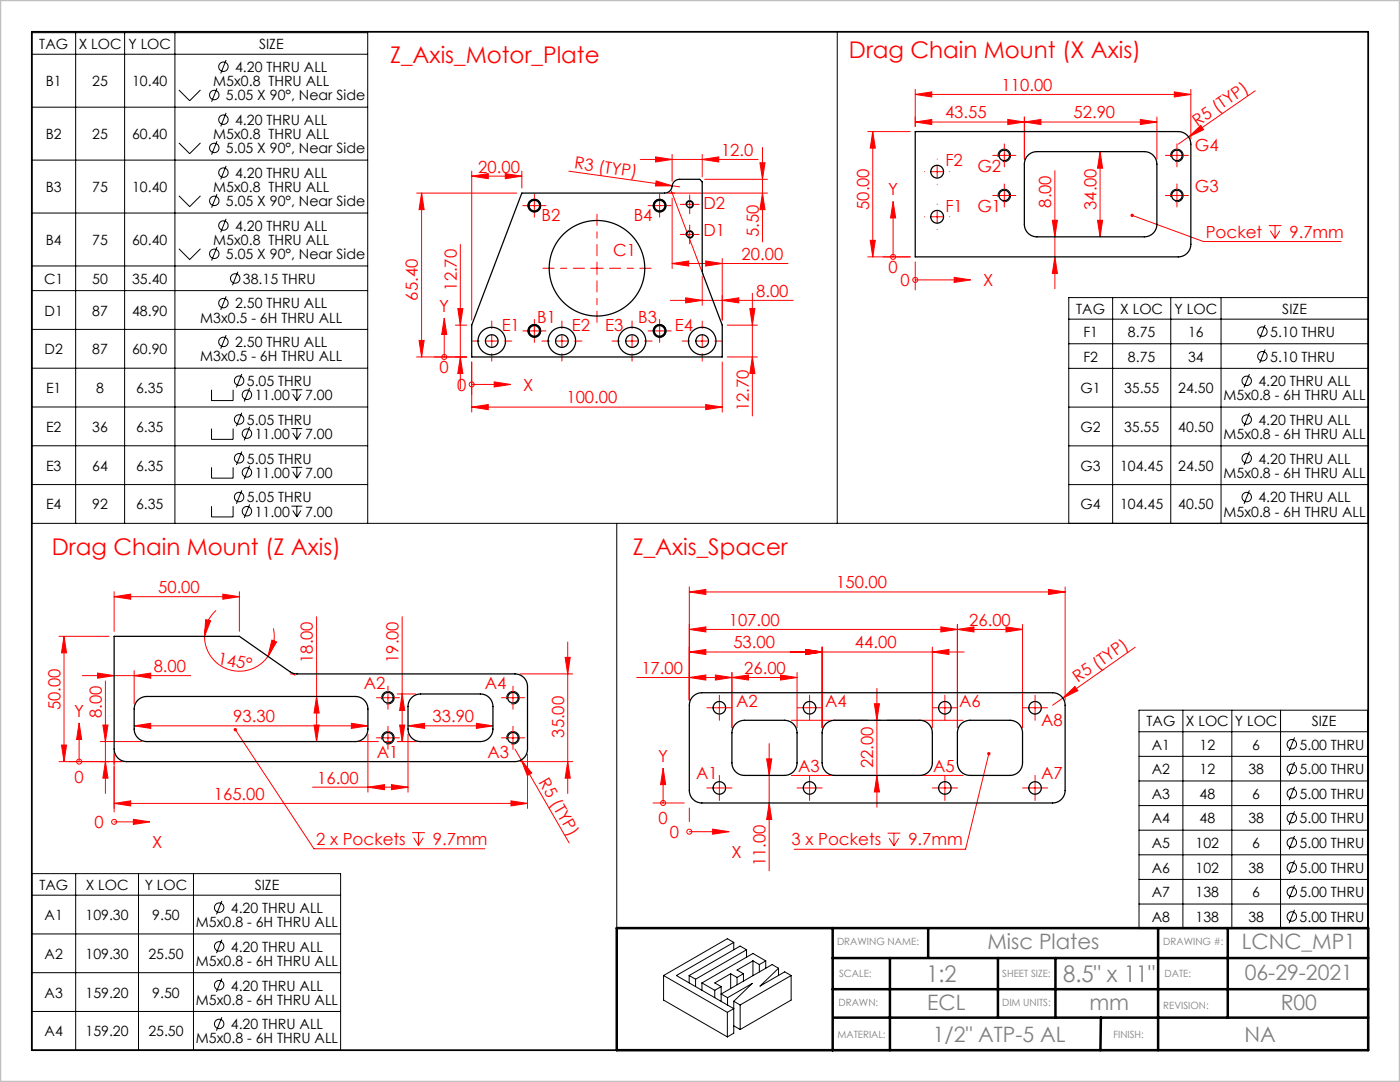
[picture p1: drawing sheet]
<svg xmlns="http://www.w3.org/2000/svg" width="279mm" height="216mm" viewBox="0 0 279 216" stroke-linecap="round" stroke-linejoin="round" font-family="sans-serif">
<g fill="none" stroke="#f00" stroke-width=".2">
<path d="M182.7 18.8l3.3-.5v1.1zM182.7 17.8v7.5M182.7 18.8h55M234.4 18.3l3.3 .5-3.3 .6zM237.7 17.8v10M250.5 18.1l-15.3 10.7M83.1 38.5h20M84.1 38.5v32.7M84.1 38.5l.5 3.3h-1zM94.1 35.1l3.3-.5v1.1zM94.1 34.1v29.8M94.1 35.1h10"/>
<path d="M100.8 34.6l3.3 .5-3.3 .6zM104.1 34.1v3.4M106.6 39.8v2.5M113.5 34.2l20.6 2.9M127.8 31.8h23.5M130.8 31.3l3.3 .5-3.3 .5zM130.9 36.1l3.2 1h-3.3zM131.6 39.8v2.5M133.1 38.5h20.1M134 38.1l6.1 16M134.1 30.8v5.4M134.1 39.5v14.1"/>
<path d="M134.1 37.1l1.5 .2M137.6 39.5v2.5M140.1 31.8l3.3-.5v1zM140.1 30.8v4.5M140.6 35.8h12.6M151.7 32.5h1l-.5 3.3zM152.2 38.5l.5 3.3h-1zM152.2 29.4v18.9M173.2 26.3h8.5M174.2 26.3v25M174.2 26.3l.5 3.3h-1zM182.7 24.3l3.3-.5v1.1z"/>
<path d="M182.7 24.3h48.2M185.8 34.3h2.5M187 33v2.5M199.2 39h2.5M199.2 31h2.5M200.4 29.8v2.5M200.4 37.8v2.5M201.1 23.8l3.3 .5-3.3 .6zM204.4 24.3l3.3-.5v1.1zM204.4 23.3v8.5M210.5 34v23.6M219.5 30.3l.5 3.3h-1z"/>
<path d="M219.5 30.3v17M227.6 23.8l3.3 .5-3.3 .6zM230.9 23.3v8.5M233.6 39h2.5M233.6 31h2.5M234.9 29.8v2.5M234.9 37.8v2.5M237.2 27.3l2.4-2.3 .6 .9zM91.9 48.8v28.8M105.4 41h2.5M117.9 53.5h2.5M119.1 52.3v2.5"/>
<path d="M130.4 41h2.5M133.8 59.9h24.5M134.1 52.6l3.3-.5v1zM134.1 52.6h23.1M136.4 40.8h2.5M136.4 46.8h2.5M136.8 59.4l3.3 .5-3.3 .5zM137.6 45.5v2.5M140.1 55.1v5.8M140.8 52.1l3.3 .5-3.3 .5zM144.1 51.6v12.3M144.1 59.9l3.3-.5v1z"/>
<path d="M150.2 58.5v24.5M173.2 51.3h8.5M173.7 48h1l-.5 3.3zM178.2 40.2l.5 3.3h-1zM178.2 43.5v7.8M182.7 52.3v5.6M182.7 55.9h7.7M185.8 43.3h2.5M187 42v2.5M190.4 55.3l3.3 .6-3.3 .5zM210 44h1l-.5 3.3zM210.5 51.3l.5 3.3h-1z"/>
<path d="M219 44h1l-.5 3.3zM225.9 43l14.3 5.2h27.5M253.2 45h2.5M253.5 46l1 1.6M254.5 45v2.6M255.4 46l-.9 1.6M83.1 71.2h10M83.6 67.9h1l-.5 3.3zM88.7 66.7v4.5M88.7 63.4l.5 3.3h-1.1zM90.9 64.9h2.2M91.4 61.6h1l-.5 3.3z"/>
<path d="M91.9 71.2l.5 3.3h-1zM94.1 72.2v10M94.1 76.7h4.5M96.9 68.1h2.5M98.1 66.8v2.5M98.6 76.2l3.3 .5-3.3 .5zM105.4 66h2.5M106.6 64.8v2.5M110.9 68.1h2.5M112.1 66.8v2.5M124.9 68.1h2.5M126.1 66.8v2.5"/>
<path d="M130.4 66h2.5M131.6 64.8v2.5M138.9 68.1h2.5M140.1 66.8v2.5M144.1 72.2v10M145.1 71.2h6.1M145.1 64.9h6.1M149.6 61.6h1.1l-.5 3.3zM150.2 71.2l.5 3.3h-1.1zM94.1 81.2l3.3-.5v1zM94.1 81.2h50M140.8 80.7l3.3 .5-3.3 .5z"/>
<path d="M22.8 119.1l3.3-.5v1zM22.8 118.1v7.9M22.8 119.1h25M44.5 118.6l3.3 .5-3.3 .5zM47.8 118.1v7.9M137.6 118.1l3.3-.5v1zM137.6 117.1v22.6M137.6 118.1h75M209.3 117.6l3.3 .5-3.3 .5zM212.6 117.1v22.6M11.8 127h10M12.8 127v25"/>
<path d="M12.8 127l.5 3.3h-1zM16.4 134.8h21.7M19.5 134.3l3.3 .5-3.3 .5zM21 135.9v22.4M26.8 134.8l3.3-.5v1zM26.8 133.8v6.7M40.8 127a7 7 0 0 0 4.9 6.6 7 7 0 0 0 7.8-2.6M41 123.6l1 .3-1.2 3.1zM43.1 121.8a7 7 0 0 0-2.3 5.2M54.3 127.7l.9 .4-1.7 2.9zM54.6 125.4a7 7 0 0 1-1.1 5.6M58 134.5h.8"/>
<path d="M58.3 134.3l.6 .5M63.2 123v25M63.2 139l.5 3.3h-1zM76.2 139.2h2.5M77.4 138v2.5M79.3 138.5h3.6M80.3 138.5l.5 3.3h-1zM80.3 123v25M101.1 139.2h2.5M102.4 138v2.5M103.8 134.5h10.5M112.8 131.2h1l-.5 3.3z"/>
<path d="M113.3 128.1v30.2M127.1 135.2h32M137.6 130.1l3.3-.5v1zM137.6 125.6l3.3-.5v1zM137.6 130.1h54.8M137.6 125.6h66.5M137.6 135.2l3.3-.5v1zM142.8 134.7l3.3 .5-3.3 .5zM143.6 140v2.5M146.1 135.2l3.3-.5v1zM146.1 134.2v11M155.8 134.7l3.3 .5-3.3 .5z"/>
<path d="M159.1 134.2v11M160.8 129.6l3.3 .5-3.3 .5zM161.6 140v2.5M164.1 129.1v16.1M175 137.4v23.7M186.1 130.1l3.3-.5v1zM186.1 129.1v16.1M187.8 125.1l3.3 .5-3.3 .5zM188.6 140v2.5M191.1 125.6l3.3-.5v1zM191.1 124.6v20.6M200.8 125.1l3.3 .5-3.3 .5z"/>
<path d="M204.1 124.6v20.6M206.6 140v2.5M212.1 139.3l2.4-2.3 .6 .8zM212.1 139.3l-2 1.4M226.6 129.1l-14.5 10.2M11.8 152h13M12.3 148.7h1l-.5 3.3zM15.8 147.6v4.4M15.8 144.2l.5 3.4h-1zM20 148h8.3M20.5 144.7h1l-.5 3.3zM21 152l.5 3.3h-1z"/>
<path d="M22.8 150v12M26.8 144.8l3.3-.5v1zM26.8 144.8h46.6M47 145.6l15.6 23.8h34.2M62.4 157.1h19M62.7 144.7h1l-.5 3.3zM70.1 144.3l3.3 .5-3.3 .5zM73.4 157.1l3.3-.5v1zM73.4 146.5v11.6M76.2 147.2h2.5M77.4 146v2.5M78.1 156.6l3.3 .5-3.3 .5z"/>
<path d="M79.3 148h3.6M79.8 144.7h1l-.5 3.3zM81.4 144.8l3.3-.5v1zM81.4 144.8h17M81.4 146.5v11.6M95.1 144.3l3.3 .5-3.3 .5zM101.1 147.2h2.5M102 159.8l3.3 .5-3.3 .5zM102.4 146v2.5M102.8 149.5l10.8 18.7M103.8 152h10.5M104 151.6l2.1 2.6-.9 .6z"/>
<path d="M105.3 150.5v10.8M113.3 152l.5 3.3h-1zM132.3 153.3l.5 3.3h-1zM132.3 156.6v3.6M142.3 157.2h2.5M142.3 141.2h2.5M143.6 156v2.5M153 151.4h1l-.5 3.3zM153.5 148.4v25.4M160.3 157.2h2.5M160.3 141.2h2.5M161.6 156v2.5"/>
<path d="M174.5 140.4h1l-.5 3.3zM175 154.7l.5 3.3h-1zM187.3 157.2h2.5M187.3 141.2h2.5M188.6 156v2.5M197.3 150.4l-4.6 19.1h-34.2M205.3 157.2h2.5M205.3 141.2h2.5M206.6 156v2.5M22.8 160.3l3.3-.5v1zM22.8 160.3h82.5M22.8 164h3.8"/>
<path d="M26.6 163.5l3.3 .5-3.3 .5zM82.2 166.1h2.6M82.6 167.2l.9 1.5M83.5 166.1v2.6M84.5 167.2l-1 1.5M130.3 160.2h6.3M137.6 161.2v2.8M137.6 166h4.6M142.2 165.4l3.3 .6-3.3 .5zM153.5 160.2l.5 3.3h-1zM177.1 166.2h2.6M177.5 167.3l.9 1.5"/>
<path d="M178.4 166.2v2.6M179.4 167.3l-1 1.5"/>
<circle cx="178.2" cy="51.3" r=".5"/>
<circle cx="182.7" cy="55.9" r=".5"/>
<circle cx="88.7" cy="71.2" r=".5"/>
<circle cx="94.1" cy="76.7" r=".5"/>
<circle cx="15.8" cy="152" r=".5"/>
<circle cx="22.8" cy="164" r=".5"/>
<circle cx="132.3" cy="160.2" r=".5"/>
<circle cx="137.6" cy="166" r=".5"/>
</g>
<g fill="none" stroke="#000" stroke-width=".2">
<path d="M6.3 10.8h67.1M15.1 6.5v97.9M24.9 6.5v97.9M34.9 6.5v97.9M35.7 18l2.2 2.1 2.1-2.1M43.3 17.6l-1.1 2.7M45.1 12l-1 2.7M167.1 6.3v98.1M6.3 21.4h67.1M6.3 31.9h67.1M35.7 28.5l2.2 2.2 2.1-2.2M35.7 39.1l2.2 2.1 2.1-2.1"/>
<path d="M43.3 28.2l-1.1 2.7M43.3 38.7l-1.1 2.7M45.1 22.5l-1 2.7M45.1 33.1l-1 2.7M199.2 31.3a1.25 1.25 0 0 1 1.1-1.5 1.25 1.25 0 0 1 1.4 1.3 1.25 1.25 0 0 1-1.6 1.1M199.2 39.3a1.25 1.25 0 0 1 1.1-1.5 1.25 1.25 0 0 1 1.4 1.3 1.25 1.25 0 0 1-1.6 1.1M233.7 39.3a1.25 1.25 0 0 1 1.1-1.5 1.25 1.25 0 0 1 1.3 1.3 1.25 1.25 0 0 1-1.5 1.1M233.7 31.3a1.25 1.25 0 0 1 1.1-1.5 1.25 1.25 0 0 1 1.3 1.3 1.25 1.25 0 0 1-1.5 1.1M6.3 42.5h67.1M6.3 53.1h67.1M6.3 58h67.1M35.7 49.6l2.2 2.2 2.1-2.2"/>
<path d="M43.3 49.3l-1.1 2.7M45.1 43.7l-1 2.6M45.1 59.1l-1 2.7M47.5 54.2l-1.1 2.7M105.4 41.4a1.25 1.25 0 0 1 1.1-1.6 1.25 1.25 0 0 1 1.4 1.3 1.25 1.25 0 0 1-1.6 1.1M130.4 41.4a1.25 1.25 0 0 1 1.1-1.6 1.25 1.25 0 0 1 1.4 1.3 1.25 1.25 0 0 1-1.6 1.1M136.9 41a.75 .75 0 0 1 .7-1 .75 .75 0 0 1 .8 .8 .75 .75 0 0 1-1 .7M136.9 47a.75 .75 0 0 1 .7-1 .75 .75 0 0 1 .8 .8 .75 .75 0 0 1-1 .7M222.1 59.4v45M233.7 59.4v45M243.7 59.4v45M6.3 65.7h67.1"/>
<path d="M6.3 73.5h67.1M42.2 77.8v2.1h4.3v-2.1M45.1 66.9l-1 2.7M48.3 74.6l-1.1 2.7M49.8 77.4l-1.1 2.7M58.2 77.8h2.1M58.4 78.6l.8 1.3M59.2 77.8v2.1M60.1 78.6l-.9 1.3M105.4 66.4a1.25 1.25 0 0 1 1.1-1.6 1.25 1.25 0 0 1 1.4 1.3 1.25 1.25 0 0 1-1.6 1.1M130.4 66.4a1.25 1.25 0 0 1 1.1-1.6 1.25 1.25 0 0 1 1.4 1.3 1.25 1.25 0 0 1-1.6 1.1M213.3 73.5h59.7"/>
<path d="M213.3 68.6h59.7M213.3 63.7h59.7M249.3 74.6l-1 2.7M252.5 64.8l-1.1 2.7M252.5 69.7l-1.1 2.7M6.3 81.2h67.1M6.3 88.9h67.1M6.3 96.7h67.1M42.2 85.5v2.2h4.3v-2.2M42.2 93.3v2.1h4.3v-2.1M48.3 82.4l-1.1 2.6M48.3 90.1l-1.1 2.7"/>
<path d="M48.3 97.8l-1.1 2.7M49.8 85.2l-1.1 2.7M49.8 92.9l-1.1 2.7M58.2 85.5h2.1M58.2 93.3h2.1M58.4 86.4l.8 1.3M58.4 94.1l.8 1.3M59.2 85.5v2.2M59.2 93.3v2.1M60.1 86.4l-.9 1.3M60.1 94.1l-.9 1.3M213.3 81.2h59.7"/>
<path d="M213.3 89h59.7M213.3 96.7h59.7M249.3 82.4l-1 2.7M249.3 90.1l-1 2.7M249.3 97.8l-1 2.7M42.2 101v2.1h4.3v-2.1M49.8 100.7l-1.1 2.6M58.2 101h2.1M58.4 101.9l.8 1.2M59.2 101v2.1M60.1 101.9l-.9 1.2M123.1 104.4v80.8"/>
<path d="M213.3 104.4v-45h59.7v45h-266.7v-97.9h67.1v97.9M76.2 139.5a1.25 1.25 0 0 1 1.1-1.5 1.25 1.25 0 0 1 1.4 1.3 1.25 1.25 0 0 1-1.6 1.1M101.2 139.5a1.25 1.25 0 0 1 1.1-1.5 1.25 1.25 0 0 1 1.3 1.3 1.25 1.25 0 0 1-1.5 1.1M76.2 147.5a1.25 1.25 0 0 1 1.1-1.5 1.25 1.25 0 0 1 1.4 1.3 1.25 1.25 0 0 1-1.6 1.1M101.2 147.5a1.25 1.25 0 0 1 1.1-1.5 1.25 1.25 0 0 1 1.3 1.3 1.25 1.25 0 0 1-1.5 1.1M227.3 141.7h45.6v43.6h-45.6zM227.3 150.9h45.6M227.3 155.8h45.6M227.3 146h45.6M236.1 141.7v43.6M245.8 141.7v43.6M255.6 141.7v43.6"/>
<path d="M258.3 147.2l-1 2.6M258.3 152.1l-1 2.7M258.3 157l-1 2.7M6.3 174.3h61.7v35.3h-61.7zM6.3 178.6h61.7M15.1 174.3v35.3M27.6 174.3v35.3M38.6 174.3v35.3M44.3 179.8l-1.1 2.7M227.3 160.7h45.6M227.3 165.7h45.6M227.3 170.6h45.6"/>
<path d="M227.3 175.5h45.6M258.3 161.9l-1 2.7M258.3 166.8l-1 2.7M258.3 171.7l-1 2.7M258.3 176.6l-1 2.7M6.3 186.4h61.7M6.3 194.1h61.7M44.3 187.5l-1.1 2.7M44.3 195.2l-1.1 2.7M132.4 194.7v4.9l12.8 7.3M132.4 194.7l12.8 7.3M137.5 194.7l1.3 .7"/>
<path d="M137.5 194.7v1.4M138.8 195.4v1.5M140.1 196.1l2.5 1.5M140.1 196.1v1.5M142.6 197.6v1.5M143.9 196.9v2.9M143.9 196.9l-1.3 .7M145.2 199.1l4.9-2.9-3.7 3.6M145.2 199.1v1.5M145.8 194.3l-3.2 1.8 1.3 .8M145.8 194.3l1.3 .7M145.8 194.3v2.9"/>
<path d="M146.4 188l-11.4 6.7 11.4 6.6-1.2 .7M146.4 199.8l1.3 .7M146.4 188l-1.2-.7-12.8 7.4M146.4 199.8v6.4l-1.2 .7M146.4 188v1.5M147.1 195v1.5M148.4 194.3l-1.3 .7M148.4 194.3v1.5M149 189.5l-1.3-.7-10.2 5.9M149 189.5l-10.2 5.9M149 189.5v1.5M150.3 191.7l1.2 .8"/>
<path d="M150.3 191.7l-3.2 1.9 1.3 .7M150.3 191.7v3M151.5 192.5v1.4M152.8 191.7l-2.5-1.4-10.2 5.8M152.8 191.7l-1.3 .8M152.8 191.7v1.5M155.4 193.2l-1.3-.7-10.2 5.8 1.3 .8M155.4 193.2l-3.7 3.6 4.9-2.9 1.3 .8M155.4 193.2v1.4M157.9 194.7l-10.2 5.8M157.9 194.7v4.9l-10.2 5.8M227.3 180.4h45.6"/>
<path d="M258.3 181.5l-1 2.7M6.3 201.8h61.7M44.3 203l-1.1 2.7M145.2 202v4.9M146.4 204.7l1.3 .7M147.7 200.5v4.9"/>
<circle cx="42.8" cy="19" r=".94"/>
<circle cx="44.6" cy="13.3" r=".94"/>
<circle cx="42.8" cy="29.5" r=".94"/>
<circle cx="44.6" cy="34.4" r=".94"/>
<circle cx="44.6" cy="23.9" r=".94"/>
<circle cx="42.8" cy="40.1" r=".94"/>
<circle cx="42.8" cy="50.6" r=".94"/>
<circle cx="44.6" cy="45" r=".94"/>
<circle cx="46.9" cy="55.6" r=".94"/>
<circle cx="44.6" cy="60.5" r=".94"/>
<circle cx="44.6" cy="68.2" r=".94"/>
<circle cx="47.7" cy="76" r=".94"/>
<circle cx="49.3" cy="78.8" r=".94"/>
<circle cx="248.8" cy="76" r=".94"/>
<circle cx="251.9" cy="66.2" r=".94"/>
<circle cx="251.9" cy="71.1" r=".94"/>
<circle cx="47.7" cy="83.7" r=".94"/>
<circle cx="47.7" cy="99.2" r=".94"/>
<circle cx="47.7" cy="91.4" r=".94"/>
<circle cx="49.3" cy="86.5" r=".94"/>
<circle cx="49.3" cy="94.3" r=".94"/>
<circle cx="248.8" cy="91.5" r=".94"/>
<circle cx="248.8" cy="99.2" r=".94"/>
<circle cx="248.8" cy="83.7" r=".94"/>
<circle cx="49.3" cy="102" r=".94"/>
<circle cx="257.8" cy="153.4" r=".94"/>
<circle cx="257.8" cy="158.3" r=".94"/>
<circle cx="257.8" cy="148.5" r=".94"/>
<circle cx="257.8" cy="178" r=".94"/>
<circle cx="257.8" cy="163.2" r=".94"/>
<circle cx="257.8" cy="173.1" r=".94"/>
<circle cx="257.8" cy="168.1" r=".94"/>
<circle cx="43.7" cy="188.8" r=".94"/>
<circle cx="43.7" cy="181.1" r=".94"/>
<circle cx="43.7" cy="196.6" r=".94"/>
<circle cx="257.8" cy="182.9" r=".94"/>
<circle cx="43.7" cy="204.3" r=".94"/>
</g>
<g fill="none" stroke="#f00" stroke-width=".2" stroke-dasharray="15.2 1.3 1.3 1.3">
<path d="M106.6 39.8v-1.1M131.6 39.8v-1.1M137.6 39.5v-.6M184.5 34.3h.1M187 36.8h.1M187 31.8v-.1M189.5 34.3h.1M199.2 31h-1.1M199.2 39h-1.1M200.4 32.3v1M200.4 29.8v-1.1M200.4 37.8v-1.1"/>
<path d="M201.7 31h1M201.7 39h1M233.6 39h-1M233.6 31h-1M234.9 37.8v-1.1M234.9 32.3v1M234.9 29.8v-1.1M236.1 39h1.1M236.1 31h1.1M105.4 41h-1.1M106.6 42.3v1M107.9 41h1"/>
<path d="M130.4 41h-1.1M131.6 42.3v1M132.9 41h1M136.4 40.8h-.6M136.4 46.8h-.6M137.6 42v.7M137.6 48v.7M137.6 45.5v-.6M138.9 40.8h.6M138.9 46.8h.6M184.5 43.3h.1M187 45.8h.1"/>
<path d="M187 40.8v-.1M189.5 43.3h.1M200.4 40.3v1M234.9 40.3v1M95.6 68.1h-1.5M98.1 70.6v1.5M98.1 65.6v-1.5M100.6 68.1h1.5M105.4 66h-1.1M106.6 67.3v1M106.6 64.8v-1.1M107.9 66h1"/>
<path d="M109.6 68.1h-1.5M112.1 70.6v1.5M112.1 65.6v-1.5M114.6 68.1h1.5M123.6 68.1h-1.5M126.1 70.6v1.5M126.1 65.6v-1.5M128.6 68.1h1.5M130.4 66h-1.1M131.6 67.3v1M131.6 64.8v-1.1M132.9 66h1"/>
<path d="M137.6 68.1h-1.5M140.1 70.6v1.5M140.1 65.6v-1.5M142.6 68.1h1.5M76.2 139.2h-1.1M77.4 138v-1.1M78.7 139.2h1M101.1 139.2h-1M102.4 138v-1.1M103.6 139.2h1.1M143.6 140v-1.3M161.6 140v-1.3"/>
<path d="M188.6 140v-1.3M206.6 140v-1.3M76.2 147.2h-1.1M77.4 146v-1.1M77.4 148.5v1M77.4 140.5v1M78.7 147.2h1M101.1 147.2h-1M102.4 140.5v1M102.4 146v-1.1M102.4 148.5v1M103.6 147.2h1.1"/>
<path d="M142.3 157.2h-1.2M142.3 141.2h-1.2M143.6 156v-1.3M143.6 158.5v1.2M143.6 142.5v1.2M144.8 157.2h1.3M144.8 141.2h1.3M160.3 157.2h-1.2M160.3 141.2h-1.2M161.6 156v-1.3M161.6 158.5v1.2M161.6 142.5v1.2"/>
<path d="M162.8 157.2h1.3M162.8 141.2h1.3M187.3 157.2h-1.2M187.3 141.2h-1.2M188.6 156v-1.3M188.6 158.5v1.2M188.6 142.5v1.2M189.8 157.2h1.3M189.8 141.2h1.3M205.3 157.2h-1.2M205.3 141.2h-1.2M206.6 156v-1.3"/>
<path d="M206.6 158.5v1.2M206.6 142.5v1.2M207.8 157.2h1.3M207.8 141.2h1.3"/>
</g>
<path d="M6.3 6.3h266.8v203.2h-266.8z" fill="none" stroke="#000" stroke-width=".35"/>
<path d="M123.1 185.2h149.9v24.4h-149.9zM166.2 191.2h106.8M166.2 197.4h106.8M166.2 185.2v24.4M177.6 191.2v18.4M185.2 185.2v5.9M199.2 191.2v11.9M210.6 191.2v11.9M231.1 185.2v24.4M245 185.2v17.9M166.4 203.1h106.6M219.7 203.1l-.1 6.5" fill="none" stroke="#000" stroke-width=".5"/>
<path d="M70.9 148h13" fill="none" stroke="#f00" stroke-width=".2" stroke-dasharray="15.2 1.3 1.3 1.3" stroke-dashoffset="10.6"/>
<path d="M156.6 154.7h37M156.6 143.7h37" fill="none" stroke="#f00" stroke-width=".2" stroke-dasharray="15.2 1.3 1.3 1.3" stroke-dashoffset="-1.4"/>
<path d="M0 0h279.4v215.9h-279.4z" fill="none" stroke="#c0c0c0" stroke-width=".5"/>
<path d="M116.6 53.5h-8.2M119.1 56v8.3M119.1 51v-8.3M121.6 53.5h8.3" fill="none" stroke="#f00" stroke-width=".2" stroke-dasharray="15.2 1.3 1.3 1.3" stroke-dashoffset="13"/>
<g fill="#f00">
<path d="M130.9 36.1l3.2 1h-3.3z"/>
<path d="M237.2 27.3l2.4-2.3 .6 .9z"/>
<path d="M212.1 139.3l2.4-2.3 .6 .8z"/>
<path d="M104 151.6l2.1 2.6-.9 .6z"/>
<path d="M197.1 150.1a.34 .34 0 0 0 0 .6 .34 .34 0 0 0 .6-.2 .34 .34 0 0 0-.3-.4l-.1 .3 .1-.3zM142.2 165.4l3.3 .6-3.3 .5zM132.3 153.3l.5 3.3h-1z"/>
<path d="M134.1 52.6l3.3-.5v1zM140.8 52.1l3.3 .5-3.3 .5z"/>
<path d="M12.3 148.7h1l-.5 3.3zM12.8 127l.5 3.3h-1z"/>
<path d="M142.8 134.7l3.3 .5-3.3 .5zM137.6 135.2l3.3-.5v1z"/>
<path d="M137.6 118.1l3.3-.5v1zM209.3 117.6l3.3 .5-3.3 .5zM137.6 130.1l3.3-.5v1zM160.8 129.6l3.3 .5-3.3 .5zM160.8 129.6l3.3 .5-3.3 .5zM186.1 130.1l3.3-.5v1zM137.6 125.6l3.3-.5v1zM187.8 125.1l3.3 .5-3.3 .5z"/>
<path d="M182.7 18.8l3.3-.5v1.1zM234.4 18.3l3.3 .5-3.3 .6z"/>
<path d="M201.1 23.8l3.3 .5-3.3 .6zM182.7 24.3l3.3-.5v1.1z"/>
<path d="M22.8 160.3l3.3-.5v1zM102 159.8l3.3 .5-3.3 .5zM26.8 144.8l3.3-.5v1zM70.1 144.3l3.3 .5-3.3 .5zM19.5 134.3l3.3 .5-3.3 .5zM26.8 134.8l3.3-.5v1zM81.4 144.8l3.3-.5v1zM95.1 144.3l3.3 .5-3.3 .5z"/>
<path d="M100.8 34.6l3.3 .5-3.3 .6zM94.1 35.1l3.3-.5v1.1zM144.1 59.9l3.3-.5v1zM136.8 59.4l3.3 .5-3.3 .5zM140.1 31.8l3.3-.5v1zM130.8 31.3l3.3 .5-3.3 .5z"/>
<path d="M44.5 118.6l3.3 .5-3.3 .5zM22.8 119.1l3.3-.5v1zM78.1 156.6l3.3 .5-3.3 .5zM73.4 157.1l3.3-.5v1z"/>
<path d="M175 154.7l.5 3.3h-1zM174.5 140.4h1l-.5 3.3z"/>
<path d="M83.6 67.9h1l-.5 3.3zM84.1 38.5l.5 3.3h-1z"/>
<path d="M153.5 160.2l.5 3.3h-1zM153 151.4h1l-.5 3.3z"/>
<path d="M150.2 71.2l.5 3.3h-1.1zM149.6 61.6h1.1l-.5 3.3z"/>
<path d="M174.2 26.3l.5 3.3h-1zM173.7 48h1l-.5 3.3zM63.2 139l.5 3.3h-1zM62.7 144.7h1l-.5 3.3z"/>
<path d="M79.8 144.7h1l-.5 3.3zM80.3 138.5l.5 3.3h-1z"/>
<path d="M210 44h1l-.5 3.3zM210.5 51.3l.5 3.3h-1z"/>
<path d="M113.3 152l.5 3.3h-1zM112.8 131.2h1l-.5 3.3z"/>
<path d="M219.5 30.3l.5 3.3h-1zM219 44h1l-.5 3.3z"/>
<path d="M91.4 61.6h1l-.5 3.3zM91.9 71.2l.5 3.3h-1z"/>
<path d="M20.5 144.7h1l-.5 3.3zM21 152l.5 3.3h-1z"/>
<path d="M152.2 38.5l.5 3.3h-1zM151.7 32.5h1l-.5 3.3z"/>
<path d="M41 123.6l1 .3-1.2 3.1zM54.3 127.7l.9 .4-1.7 2.9z"/>
<path d="M146.1 135.2l3.3-.5v1zM155.8 134.7l3.3 .5-3.3 .5z"/>
<path d="M94.1 81.2l3.3-.5v1zM140.8 80.7l3.3 .5-3.3 .5z"/>
<path d="M204.4 24.3l3.3-.5v1.1zM227.6 23.8l3.3 .5-3.3 .6zM191.1 125.6l3.3-.5v1zM200.8 125.1l3.3 .5-3.3 .5z"/>
<path d="M98.6 76.2l3.3 .5-3.3 .5zM88.7 63.4l.5 3.3h-1.1zM225.7 42.7l-.1 .2 .3 .1-.3-.1a.34 .34 0 0 0 .3 .4 .34 .34 0 0 0 .4-.4 .34 .34 0 0 0-.6-.2zM190.4 55.3l3.3 .6-3.3 .5zM178.2 40.2l.5 3.3h-1zM46.7 145.4a.34 .34 0 0 0 .2 .5 .34 .34 0 0 0 .4-.4 .34 .34 0 0 0-.5-.2l.2 .3zM26.6 163.5l3.3 .5-3.3 .5zM15.8 144.2l.5 3.4h-1z"/>
</g>
<g fill="none" stroke="#000" stroke-width=".25">
<path d="M104.1 38.5h28.5a1.57 1.57 0 0 0 1.6-1.6l.4-.7 .8-.4h4.2l.5 .5 .1 18 3.9 10.6v6.3h-50v-6.3zM182.7 26.3h52.5a2.5 2.5 0 0 1 2.5 2.5v20a2.5 2.5 0 0 1-2.5 2.5h-52.5zM205.2 31l.8-.6 .9-.1h21.5a2.5 2.5 0 0 1 2.5 2.5v12a2.5 2.5 0 0 1-2.5 2.5h-21.5a2.5 2.5 0 0 1-2.5-2.5v-12l.2-1zM22.8 127h25l10 7 1.3 .5h43.7a2.5 2.5 0 0 1 2.5 2.5v12.5a2.5 2.5 0 0 1-2.5 2.5h-77.5a2.5 2.5 0 0 1-2.5-2.5zM27.5 139.7l1-.6 .8-.1h41.6a2.5 2.5 0 0 1 2.5 2.5v4a2.5 2.5 0 0 1-2.5 2.5h-41.6a2.5 2.5 0 0 1-2.5-2.5v-4.4l.2-.8zM82.2 139.2l.6-.5 1.1-.2h12a2.5 2.5 0 0 1 2.5 2.5v4.5a2.5 2.5 0 0 1-2.5 2.5h-12a2.5 2.5 0 0 1-2.5-2.5l.1-4.9 .2-.8zM138.3 139l.6-.5 1.2-.3h70a2.5 2.5 0 0 1 2.5 2.5v17a2.5 2.5 0 0 1-2.5 2.5h-70a2.5 2.5 0 0 1-2.5-2.5v-17l.1-.7zM146.8 144.5l1-.7 .8-.1h8a2.5 2.5 0 0 1 2.5 2.5v6a2.5 2.5 0 0 1-2.5 2.5h-8a2.5 2.5 0 0 1-2.5-2.5v-6.4l.2-.7zM164.8 144.5l1-.7 .8-.1h17a2.5 2.5 0 0 1 2.5 2.5v6a2.5 2.5 0 0 1-2.5 2.5h-17a2.5 2.5 0 0 1-2.5-2.5v-6.4l.2-.7zM191.8 144.5l1-.7 .8-.1h8a2.5 2.5 0 0 1 2.5 2.5v6a2.5 2.5 0 0 1-2.5 2.5h-8a2.5 2.5 0 0 1-2.5-2.5v-6.4l.2-.7z"/>
<circle cx="187" cy="34.3" r="1.28"/>
<circle cx="200.4" cy="39" r="1.05"/>
<circle cx="200.4" cy="31" r="1.05"/>
<circle cx="234.9" cy="39" r="1.05"/>
<circle cx="234.9" cy="31" r="1.05"/>
<circle cx="106.6" cy="41" r="1.05"/>
<circle cx="106.6" cy="41" r="1.26"/>
<circle cx="119.1" cy="53.5" r="9.5"/>
<circle cx="131.6" cy="41" r="1.26"/>
<circle cx="131.6" cy="41" r="1.05"/>
<circle cx="137.6" cy="46.8" r=".62"/>
<circle cx="137.6" cy="40.8" r=".62"/>
<circle cx="187" cy="43.3" r="1.27"/>
<circle cx="98.1" cy="68.1" r="1.26"/>
<circle cx="98.1" cy="68.1" r="2.75"/>
<circle cx="106.6" cy="66" r="1.05"/>
<circle cx="106.6" cy="66" r="1.26"/>
<circle cx="112.1" cy="68.1" r="1.26"/>
<circle cx="112.1" cy="68.1" r="2.75"/>
<circle cx="126.1" cy="68.1" r="1.26"/>
<circle cx="126.1" cy="68.1" r="2.75"/>
<circle cx="131.6" cy="66" r="1.05"/>
<circle cx="131.6" cy="66" r="1.26"/>
<circle cx="140.1" cy="68.1" r="1.26"/>
<circle cx="140.1" cy="68.1" r="2.75"/>
<circle cx="77.4" cy="139.2" r="1.05"/>
<circle cx="102.4" cy="139.2" r="1.05"/>
<circle cx="77.4" cy="147.2" r="1.05"/>
<circle cx="102.4" cy="147.2" r="1.05"/>
<circle cx="143.6" cy="157.2" r="1.25"/>
<circle cx="143.6" cy="141.2" r="1.25"/>
<circle cx="161.6" cy="157.2" r="1.25"/>
<circle cx="161.6" cy="141.2" r="1.25"/>
<circle cx="188.6" cy="157.2" r="1.25"/>
<circle cx="188.6" cy="141.2" r="1.25"/>
<circle cx="206.6" cy="157.2" r="1.25"/>
<circle cx="206.6" cy="141.2" r="1.25"/>
</g>
<g font-size="4.6" fill="#f00">
<text x="169.4" y="11.5">Drag Chain Mount (X Axis)</text>
<text x="77.9" y="12.5">Z_Axis_Motor_Plate</text>
<text x="10.3" y="110.7">Drag Chain Mount (Z Axis)</text>
<text x="126.3" y="110.7">Z_Axis_Spacer</text>
</g>
<g font-size="4.6" fill="#808080">
<text x="184.9" y="195.9">1:2</text>
<text x="212.2" y="195.9">8.5&quot; x 11&quot;</text>
</g>
<g font-size="4.2" fill="#808080">
<text x="197.1" y="189.4">Misc Plates</text>
<text x="247.8" y="189.4">LCNC_MP1</text>
<text x="248.4" y="195.5">06-29-2021</text>
<text x="185.1" y="201.5">ECL</text>
<text x="217.4" y="201.5">mm</text>
<text x="255.6" y="201.5">R00</text>
<text x="186.2" y="207.9">1/2&quot; ATP-5 AL</text>
<text x="248.4" y="207.9">NA</text>
</g>
<g font-size="3.3" fill="#f00">
<text x="188.6" y="23.6">43.55</text>
<text x="199.9" y="18.1">110.00</text>
<text x="214.3" y="23.6">52.90</text>
<text x="239" y="25.3" transform="rotate(-35 239 25.3)">R5 (TYP)</text>
<text x="95.5" y="34.4">20.00</text>
<text x="114.5" y="33.6" transform="rotate(8 114.5 33.6)">R3 (TYP)</text>
<text x="143.9" y="31.1">12.0</text>
<text x="188.7" y="33.1">F2</text>
<text x="195.1" y="34.4">G2</text>
<text x="238.5" y="30.2">G4</text>
<text x="140.4" y="41.8">D2</text>
<text x="173.5" y="41.9" transform="rotate(-90 173.5 41.9)">50.00</text>
<text x="177.2" y="38.9">Y</text>
<text x="209.8" y="41.4" transform="rotate(-90 209.8 41.4)">8.00</text>
<text x="218.8" y="41.9" transform="rotate(-90 218.8 41.9)">34.00</text>
<text x="238.5" y="38.2">G3</text>
<text x="108.1" y="44.1">B2</text>
<text x="126.5" y="44.1">B4</text>
<text x="140.4" y="47">D1</text>
<text x="151.4" y="47.3" transform="rotate(-90 151.4 47.3)">5.50</text>
<text x="188.7" y="42.3">F1</text>
<text x="195.1" y="42.3">G1</text>
<text x="240.6" y="47.5">Pocket</text>
<text x="257.3" y="47.5">9.7mm</text>
<text x="122.4" y="51">C1</text>
<text x="148" y="51.9">20.00</text>
<text x="83.4" y="60" transform="rotate(-90 83.4 60)">65.40</text>
<text x="91.1" y="58" transform="rotate(-90 91.1 58)">12.70</text>
<text x="150.9" y="59.2">8.00</text>
<text x="177.3" y="54.5">0</text>
<text x="179.7" y="57.1">0</text>
<text x="196.2" y="57.1">X</text>
<text x="87.7" y="62.2">Y</text>
<text x="100.1" y="66">E1</text>
<text x="107.2" y="64.4">B1</text>
<text x="114.1" y="66">E2</text>
<text x="120.8" y="66">E3</text>
<text x="127.4" y="64.4">B3</text>
<text x="134.7" y="66">E4</text>
<text x="87.7" y="74.5">0</text>
<text x="91.2" y="78">0</text>
<text x="104.4" y="78">X</text>
<text x="113" y="80.5">100.00</text>
<text x="149.4" y="82.1" transform="rotate(-90 149.4 82.1)">12.70</text>
<text x="31.6" y="118.3">50.00</text>
<text x="166.9" y="117.4">150.00</text>
<text x="145.4" y="124.9">107.00</text>
<text x="193.4" y="124.9">26.00</text>
<text x="146.4" y="129.4">53.00</text>
<text x="170.6" y="129.4">44.00</text>
<text x="30.7" y="134.1">8.00</text>
<text x="43.3" y="132.5" transform="rotate(10 43.3 132.5)">145°</text>
<text x="62.5" y="132.3" transform="rotate(-90 62.5 132.3)">18.00</text>
<text x="72.6" y="137.6">A2</text>
<text x="79.5" y="132.3" transform="rotate(-90 79.5 132.3)">19.00</text>
<text x="96.7" y="137.6">A4</text>
<text x="128" y="134.5">17.00</text>
<text x="148.5" y="134.5">26.00</text>
<text x="215.1" y="136.3" transform="rotate(-35 215.1 136.3)">R5 (TYP)</text>
<text x="12.1" y="141.7" transform="rotate(-90 12.1 141.7)">50.00</text>
<text x="14.8" y="143">Y</text>
<text x="20.3" y="143.3" transform="rotate(-90 20.3 143.3)">8.00</text>
<text x="146.9" y="141.1">A2</text>
<text x="164.7" y="141.1">A4</text>
<text x="191.4" y="141.1">A6</text>
<text x="46.6" y="144.1">93.30</text>
<text x="86.3" y="144.1">33.90</text>
<text x="112.6" y="147.2" transform="rotate(-90 112.6 147.2)">35.00</text>
<text x="207.8" y="144.9">A8</text>
<text x="75.2" y="151.2">A1</text>
<text x="97.3" y="151.2">A3</text>
<text x="131.4" y="152">Y</text>
<text x="138.9" y="155.5">A1</text>
<text x="159.3" y="154.1">A3</text>
<text x="174.3" y="153.2" transform="rotate(-90 174.3 153.2)">22.00</text>
<text x="186.2" y="154.1">A5</text>
<text x="207.8" y="155.5">A7</text>
<text x="14.9" y="156.2">0</text>
<text x="42.7" y="159.6">165.00</text>
<text x="63.3" y="156.3">16.00</text>
<text x="107.4" y="156.1" transform="rotate(60 107.4 156.1)">R5 (TYP)</text>
<text x="18.9" y="165.3">0</text>
<text x="131.4" y="164.5">0</text>
<text x="133.6" y="167.2">0</text>
<text x="30.4" y="169.3">X</text>
<text x="63.1" y="168.6">2 x Pockets</text>
<text x="86.4" y="168.6">9.7mm</text>
<text x="146" y="171.2">X</text>
<text x="152.8" y="172.8" transform="rotate(-90 152.8 172.8)">11.00</text>
<text x="158" y="168.7">3 x Pockets</text>
<text x="181.3" y="168.7">9.7mm</text>
</g>
<g font-size="2.8">
<text x="7.8" y="9.7">TAG</text>
<text x="15.7" y="9.7">X LOC</text>
<text x="25.6" y="9.7">Y LOC</text>
<text x="51.7" y="9.7">SIZE</text>
<text x="9.1" y="17.2">B1</text>
<text x="18.4" y="17.2">25</text>
<text x="26.4" y="17.2">10.40</text>
<text x="42.6" y="17.2">M5x0.8 THRU ALL</text>
<text x="46.9" y="14.4">4.20 THRU ALL</text>
<text x="45.1" y="20">5.05 X 90°, Near Side</text>
<text x="9.1" y="27.8">B2</text>
<text x="18.4" y="27.8">25</text>
<text x="26.4" y="27.8">60.40</text>
<text x="42.6" y="27.8">M5x0.8 THRU ALL</text>
<text x="46.9" y="24.9">4.20 THRU ALL</text>
<text x="45.1" y="30.6">5.05 X 90°, Near Side</text>
<text x="46.9" y="35.5">4.20 THRU ALL</text>
<text x="9.1" y="38.3">B3</text>
<text x="18.4" y="38.3">75</text>
<text x="26.4" y="38.3">10.40</text>
<text x="42.6" y="38.3">M5x0.8 THRU ALL</text>
<text x="45.1" y="41.2">5.05 X 90°, Near Side</text>
<text x="46.9" y="46.1">4.20 THRU ALL</text>
<text x="9.1" y="48.9">B4</text>
<text x="18.4" y="48.9">75</text>
<text x="26.4" y="48.9">60.40</text>
<text x="42.6" y="48.9">M5x0.8 THRU ALL</text>
<text x="45.1" y="51.7">5.05 X 90°, Near Side</text>
<text x="8.8" y="56.6">C1</text>
<text x="18.4" y="56.6">50</text>
<text x="26.4" y="56.6">35.40</text>
<text x="48.5" y="56.6">38.15 THRU</text>
<text x="8.9" y="63">D1</text>
<text x="18.4" y="63">87</text>
<text x="26.4" y="63">48.90</text>
<text x="40" y="64.4">M3x0.5 - 6H THRU ALL</text>
<text x="46.9" y="61.6">2.50 THRU ALL</text>
<text x="214.8" y="62.6">TAG</text>
<text x="223.6" y="62.6">X LOC</text>
<text x="234.4" y="62.6">Y LOC</text>
<text x="255.9" y="62.6">SIZE</text>
<text x="8.9" y="70.7">D2</text>
<text x="18.4" y="70.7">87</text>
<text x="26.4" y="70.7">60.90</text>
<text x="46.9" y="69.3">2.50 THRU ALL</text>
<text x="216.2" y="67.2">F1</text>
<text x="225.1" y="67.2">8.75</text>
<text x="237.1" y="67.2">16</text>
<text x="253.5" y="67.2">5.10 THRU</text>
<text x="40" y="72.1">M3x0.5 - 6H THRU ALL</text>
<text x="49.3" y="77">5.05 THRU</text>
<text x="216.2" y="72.1">F2</text>
<text x="225.1" y="72.1">8.75</text>
<text x="237.1" y="72.1">34</text>
<text x="251.1" y="77.1">4.20 THRU ALL</text>
<text x="253.5" y="72.1">5.10 THRU</text>
<text x="9.2" y="78.4">E1</text>
<text x="19.2" y="78.4">8</text>
<text x="27.2" y="78.4">6.35</text>
<text x="50.8" y="79.9">11.00</text>
<text x="60.9" y="79.9">7.00</text>
<text x="215.7" y="78.5">G1</text>
<text x="224.3" y="78.5">35.55</text>
<text x="235.1" y="78.5">24.50</text>
<text x="244.2" y="79.9">M5x0.8 - 6H THRU ALL</text>
<text x="9.2" y="86.2">E2</text>
<text x="18.4" y="86.2">36</text>
<text x="27.2" y="86.2">6.35</text>
<text x="49.3" y="84.8">5.05 THRU</text>
<text x="50.8" y="87.6">11.00</text>
<text x="60.9" y="87.6">7.00</text>
<text x="215.7" y="86.2">G2</text>
<text x="224.3" y="86.2">35.55</text>
<text x="235.1" y="86.2">40.50</text>
<text x="244.2" y="87.6">M5x0.8 - 6H THRU ALL</text>
<text x="251.1" y="84.8">4.20 THRU ALL</text>
<text x="9.2" y="93.9">E3</text>
<text x="18.4" y="93.9">64</text>
<text x="27.2" y="93.9">6.35</text>
<text x="49.3" y="92.5">5.05 THRU</text>
<text x="50.8" y="95.3">11.00</text>
<text x="60.9" y="95.3">7.00</text>
<text x="215.7" y="93.9">G3</text>
<text x="223.6" y="93.9">104.45</text>
<text x="235.1" y="93.9">24.50</text>
<text x="244.2" y="95.3">M5x0.8 - 6H THRU ALL</text>
<text x="251.1" y="92.5">4.20 THRU ALL</text>
<text x="9.2" y="101.7">E4</text>
<text x="18.4" y="101.7">92</text>
<text x="27.2" y="101.7">6.35</text>
<text x="49.3" y="100.3">5.05 THRU</text>
<text x="215.7" y="101.7">G4</text>
<text x="223.6" y="101.7">104.45</text>
<text x="235.1" y="101.7">40.50</text>
<text x="251.1" y="100.3">4.20 THRU ALL</text>
<text x="50.8" y="103.1">11.00</text>
<text x="60.9" y="103.1">7.00</text>
<text x="244.2" y="103.1">M5x0.8 - 6H THRU ALL</text>
<text x="228.8" y="144.9">TAG</text>
<text x="229.9" y="149.6">A1</text>
<text x="236.7" y="144.9">X LOC</text>
<text x="239.4" y="149.6">12</text>
<text x="246.4" y="144.9">Y LOC</text>
<text x="249.9" y="149.6">6</text>
<text x="259.4" y="149.6">5.00 THRU</text>
<text x="261.8" y="144.9">SIZE</text>
<text x="229.9" y="154.5">A2</text>
<text x="239.4" y="154.5">12</text>
<text x="249.1" y="154.5">38</text>
<text x="259.4" y="154.5">5.00 THRU</text>
<text x="229.9" y="159.4">A3</text>
<text x="239.4" y="159.4">48</text>
<text x="249.9" y="159.4">6</text>
<text x="259.4" y="159.4">5.00 THRU</text>
<text x="229.9" y="164.3">A4</text>
<text x="239.4" y="164.3">48</text>
<text x="249.1" y="164.3">38</text>
<text x="259.4" y="164.3">5.00 THRU</text>
<text x="229.9" y="169.2">A5</text>
<text x="238.6" y="169.2">102</text>
<text x="249.9" y="169.2">6</text>
<text x="259.4" y="169.2">5.00 THRU</text>
<text x="7.9" y="177.5">TAG</text>
<text x="17.1" y="177.5">X LOC</text>
<text x="28.9" y="177.5">Y LOC</text>
<text x="50.8" y="177.5">SIZE</text>
<text x="229.9" y="174.1">A6</text>
<text x="229.9" y="179">A7</text>
<text x="238.6" y="174.1">102</text>
<text x="238.6" y="179">138</text>
<text x="249.1" y="174.1">38</text>
<text x="249.9" y="179">6</text>
<text x="259.4" y="174.1">5.00 THRU</text>
<text x="259.4" y="179">5.00 THRU</text>
<text x="8.9" y="183.6">A1</text>
<text x="17.1" y="183.6">109.30</text>
<text x="30.4" y="183.6">9.50</text>
<text x="39.1" y="185">M5x0.8 - 6H THRU ALL</text>
<text x="46.1" y="182.2">4.20 THRU ALL</text>
<text x="229.9" y="183.9">A8</text>
<text x="238.6" y="183.9">138</text>
<text x="249.1" y="183.9">38</text>
<text x="259.4" y="183.9">5.00 THRU</text>
<text x="8.9" y="191.3">A2</text>
<text x="17.1" y="191.3">109.30</text>
<text x="29.6" y="191.3">25.50</text>
<text x="46.1" y="189.9">4.20 THRU ALL</text>
<text x="39.1" y="192.7">M5x0.8 - 6H THRU ALL</text>
<text x="46.1" y="197.6">4.20 THRU ALL</text>
<text x="8.9" y="199.1">A3</text>
<text x="17.1" y="199.1">159.20</text>
<text x="30.4" y="199.1">9.50</text>
<text x="39.1" y="200.5">M5x0.8 - 6H THRU ALL</text>
<text x="8.9" y="206.8">A4</text>
<text x="17.1" y="206.8">159.20</text>
<text x="29.6" y="206.8">25.50</text>
<text x="39.1" y="208.2">M5x0.8 - 6H THRU ALL</text>
<text x="46.1" y="205.4">4.20 THRU ALL</text>
</g>
<g font-size="2" fill="#808080">
<text x="167" y="188.7">DRAWING NAME:</text>
<text x="232.2" y="188.7">DRAWING #:</text>
<text x="167.5" y="195">SCALE:</text>
<text x="200" y="195">SHEET SIZE:</text>
<text x="232.4" y="195">DATE:</text>
<text x="167.3" y="200.8">DRAWN:</text>
<text x="200" y="200.8">DIM UNITS:</text>
<text x="232.2" y="201.3">REVISION:</text>
<text x="167.1" y="207.1">MATERIAL:</text>
<text x="222.2" y="207.1">FINISH:</text>
</g>
</svg>
